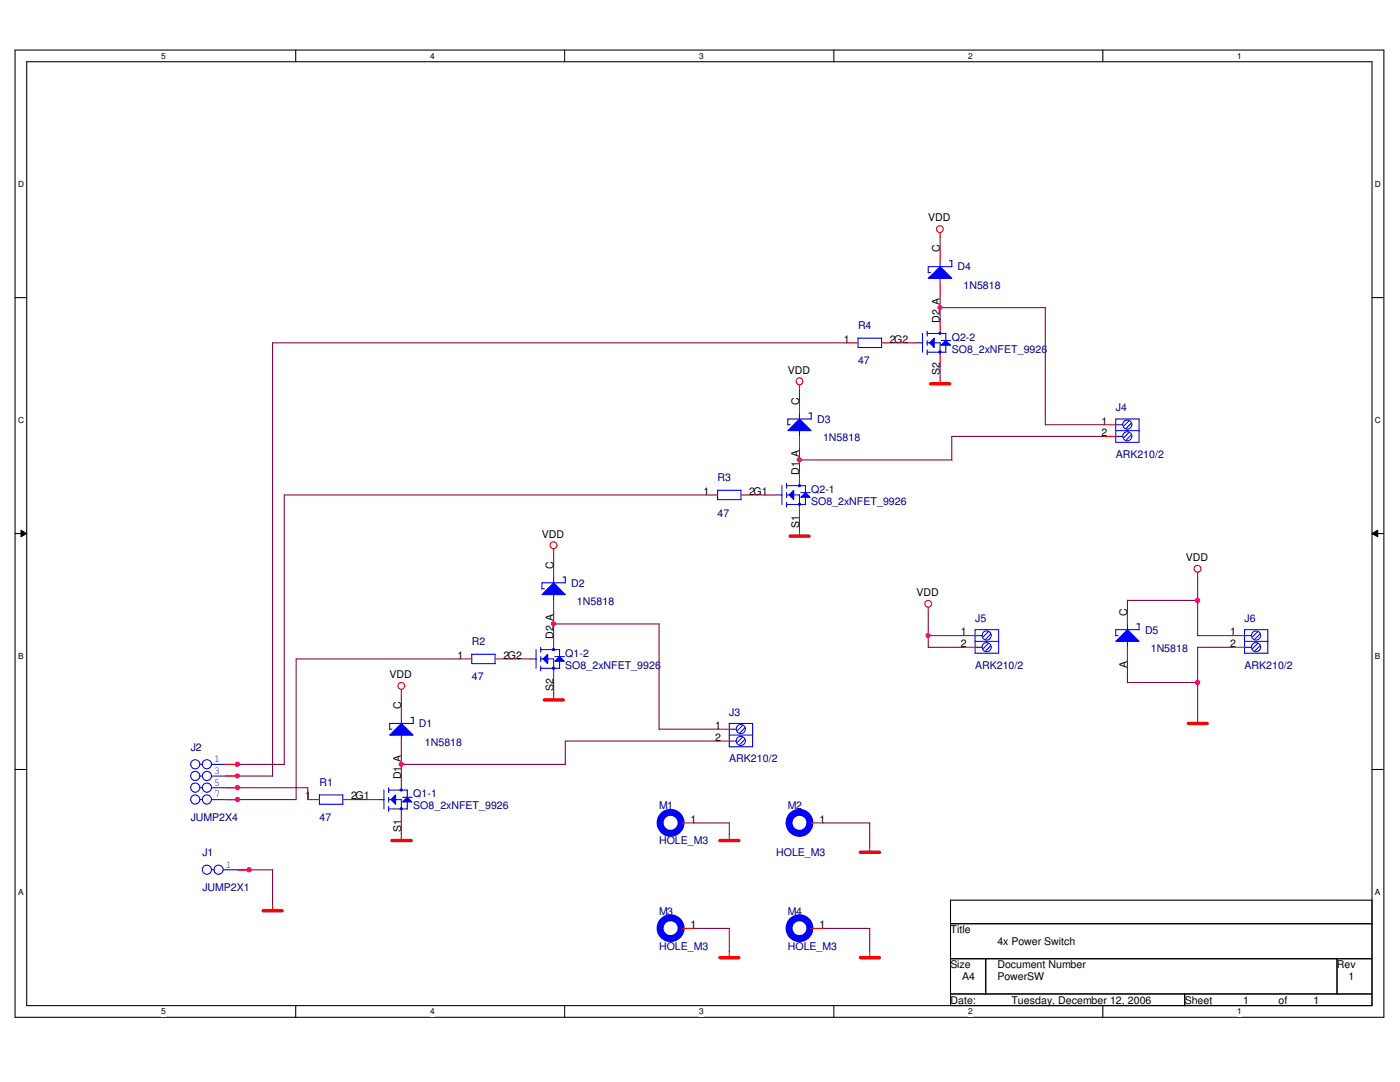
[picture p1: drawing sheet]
<svg xmlns="http://www.w3.org/2000/svg" width="279mm" height="216mm" viewBox="0 0 279 216" stroke-linecap="round" stroke-linejoin="round" font-family="sans-serif">
<path d="M3 10h273.2v193h-273.2zM5.3 12.3h268.5v188.4h-268.5z" fill="none" stroke="#000" stroke-width=".21"/>
<g fill="#fff">
<path d="M32.2 10.2h.9v1.9h-.9z"/>
<path d="M32.2 200.9h.9v1.9h-.9z"/>
</g>
<path d="M59 10v2.3M59 200.7v2.3" fill="none" stroke="#000" stroke-width=".21"/>
<g fill="#fff">
<path d="M85.9 10.2h.9v1.9h-.9z"/>
<path d="M85.9 200.9h.9v1.9h-.9z"/>
</g>
<path d="M112.7 10v2.3M112.7 200.7v2.3" fill="none" stroke="#000" stroke-width=".21"/>
<g fill="#fff">
<path d="M139.5 10.2h1v1.9h-1z"/>
<path d="M139.5 200.9h1v1.9h-1z"/>
</g>
<path d="M166.4 10v2.3M166.4 200.7v2.3" fill="none" stroke="#000" stroke-width=".21"/>
<g fill="#fff">
<path d="M193.3 10.2h.9v1.9h-.9z"/>
<path d="M193.3 200.9h.9v1.9h-.9z"/>
</g>
<path d="M220.1 10v2.3M220.1 200.7v2.3" fill="none" stroke="#000" stroke-width=".21"/>
<g fill="#fff">
<path d="M246.9 10.2h1v1.9h-1z"/>
<path d="M246.9 200.9h1v1.9h-1z"/>
<path d="M3.6 35.9h1.2v1.8h-1.2z"/>
<path d="M274.4 35.9h1.2v1.8h-1.2z"/>
<path d="M3.6 82.9h1.2v1.9h-1.2z"/>
<path d="M274.4 82.9h1.2v1.9h-1.2z"/>
</g>
<path d="M3 59.4h2.3M273.8 59.4h2.3" fill="none" stroke="#000" stroke-width=".21"/>
<g fill="#fff">
<path d="M3.6 130h1.1v1.9h-1.1z"/>
<path d="M274.4 130h1.1v1.9h-1.1z"/>
</g>
<path d="M3 106.5h2.3M273.8 106.5h2.3" fill="none" stroke="#000" stroke-width=".21"/>
<path d="M4.2 105.8l1.1 .7-1.1 .6zM273.8 106.5l1.2-.7v1.3z" fill="#000"/>
<path d="M4.2 105.8l1.1 .7-1.1 .6zM273.8 106.5l1.2-.7v1.3z" fill="none" stroke="#000" stroke-width=".2"/>
<g fill="#fff">
<path d="M3.6 177.1h1.1v1.8h-1.1z"/>
<path d="M274.4 177.1h1.1v1.8h-1.1z"/>
</g>
<path d="M3 153.5h2.3M273.8 153.5h2.3M189.7 179.6h84.1v21.1h-84.1zM189.7 184.3h84.1M189.7 191.3h84.1M189.7 198.3h84.1M196.7 191.3v7M236.4 198.3v2.4M266.8 191.3v7" fill="none" stroke="#000" stroke-width=".21"/>
<g fill="none" stroke="#f00" stroke-width=".21">
<path d="M187.6 46.4v1M159.6 76.8v1M187.6 75.4v1.2M110.5 109.5v.9M159.6 105.8v1.2M239 114.2v.9M80.1 137.5v1M110.5 138.5v1.2M185.3 121.2v.9M239 143.2v1.2M80.1 166.5v1.3M145.5 166.5v1.3"/>
<path d="M173.6 168.9v1.2M54.4 180.6v1.2M145.5 189.9v1.2M173.6 189.9v1.2"/>
<circle cx="187.6" cy="45.7" r=".68"/>
<circle cx="159.5" cy="76.1" r=".68"/>
<circle cx="110.5" cy="108.8" r=".69"/>
<circle cx="239" cy="113.5" r=".69"/>
<circle cx="80.1" cy="136.9" r=".68"/>
<circle cx="185.3" cy="120.5" r=".68"/>
</g>
<path d="M185.7 76.6h3.8M157.7 107h3.8M108.6 139.7h3.8M237.2 144.4h3.7M78.2 167.7h3.8M143.7 167.7h3.7M171.7 170.1h3.8M52.5 181.7h3.8M143.7 191.1h3.7M171.7 191.1h3.8" fill="none" stroke="#f00" stroke-width=".68"/>
<path d="M78 159.6l1-1v1.9z" fill="#00f"/>
<path d="M75.4 159.6h1.3M76.6 157.6v3.8M77.5 157.6h3.8M77.5 159.6h.5M77.6 157.2v1M77.6 159.1v1M78 159.6l1-1v1.9zM78.9 159.6h1.2v2.3M80.1 157.2v.5M77.6 161.4h3.7M77.6 161v.9" fill="none" stroke="#00f" stroke-width=".21"/>
<path d="M81.3 159.1l.9 .9h-1.9z" fill="#00f"/>
<path d="M80.3 159.1h2M81.3 159.1l.9 .9h-1.9zM81.3 157.6v3.8" fill="none" stroke="#00f" stroke-width=".21"/>
<path d="M79.9 157.5h.3v.3h-.3z" fill-rule="evenodd" fill="#00f"/>
<path d="M79.9 157.5h.3v.3h-.3z" fill="none" stroke="#00f" stroke-width=".21"/>
<path d="M79.9 161.2h.3v.3h-.3z" fill-rule="evenodd" fill="#00f"/>
<path d="M110.5 115.1v1.2M112.8 115.1v1.2M112.9 116.3h-4.7v1.2M79.9 161.2h.3v.3h-.3zM161.6 164.2h.3" fill="none" stroke="#00f" stroke-width=".21"/>
<path d="M73.1 159.6h2.3M80.1 154.9v2.3M80.1 161.9v2.3M161.9 164.2h2.4" fill="none" stroke="#f00" stroke-width=".21"/>
<circle cx="159.5" cy="164.2" r="2.09" fill="none" stroke="#00f" stroke-width="1.4"/>
<path d="M110.5 116.3l2.3 2.4h-4.6z" fill="#00f"/>
<path d="M108.1 117.5h.5M110.5 116.3l2.3 2.4h-4.6zM110.5 118.6v1.2M112.4 115.1h.5M225 124.5v1.1M227.3 124.5v1.1M227.4 125.6h-4.7v1.3" fill="none" stroke="#00f" stroke-width=".21"/>
<path d="M110.5 112.8v2.3M110.5 119.8v2.3" fill="none" stroke="#f00" stroke-width=".21"/>
<path d="M222.7 128l2.3-2.4 2.3 2.4z" fill="#00f"/>
<g fill="none" stroke="#00f" stroke-width=".21">
<path d="M222.6 84.8h1.5M222.6 87.1h1.5M222.7 83.6h4.6v4.7h-4.6zM222.7 85.9h4.7M225.3 84l-1 1M225.3 86.4l-1 .9M225.7 84.5l-1 1M225.7 86.8l-1 1M222.6 126.8h.5M222.7 128l2.3-2.4 2.3 2.4zM225 127.9v1.3M226.9 124.5h.5"/>
<path d="M135.9 185.3h.3"/>
<circle cx="225" cy="87.1" r=".91"/>
<circle cx="225" cy="84.7" r=".91"/>
</g>
<path d="M220.3 84.8h2.4M220.3 87.1h2.4M225 122.1v2.4M225 129.2v2.3M136.2 185.3h2.3" fill="none" stroke="#f00" stroke-width=".21"/>
<circle cx="133.8" cy="185.2" r="2.09" fill="none" stroke="#00f" stroke-width="1.4"/>
<path d="M108.4 131.5l.9-.9v1.8z" fill="#00f"/>
<path d="M105.8 131.5h1.2M107 129.6v3.7M107.9 129.6h3.8M107.9 131.5h.5M107.9 133.3h3.8M107.9 129.2v.9M107.9 131v1M107.9 132.9v1M108.4 131.5l.9-.9v1.8zM109.3 131.5h1.2v2.4M110.5 129.2v.5" fill="none" stroke="#00f" stroke-width=".21"/>
<path d="M111.7 131l.9 1h-1.9z" fill="#00f"/>
<path d="M110.7 131h1.9M111.7 131l.9 1h-1.9zM111.7 129.6v3.7" fill="none" stroke="#00f" stroke-width=".21"/>
<path d="M110.3 129.5h.3v.3h-.3z" fill-rule="evenodd" fill="#00f"/>
<path d="M110.3 129.5h.3v.3h-.3z" fill="none" stroke="#00f" stroke-width=".21"/>
<path d="M110.3 133.2h.3v.3h-.3z" fill-rule="evenodd" fill="#00f"/>
<g fill="none" stroke="#00f" stroke-width=".21">
<path d="M159.6 82.4v1.2M161.9 82.4v1.2h-4.7v1.2M110.3 133.2h.3v.3h-.3zM248.3 126.8h1.5M248.3 129.2h1.5M248.4 125.6h4.6v4.7h-4.6zM248.4 128h4.7M251 126.1l-1 .9M251 128.4l-1 1M251.5 126.5l-1.1 1M251.5 128.9l-1.1 1M63.7 158.6h4.7"/>
<path d="M63.8 158.6v1.9h4.7M68.4 158.6v1.9M145.5 145.5h1.4M145.5 147.9h1.4M145.5 144.4h4.7v4.6h-4.7zM145.5 146.7h4.7M148.2 144.8l-1 1M148.2 147.1l-1 1M148.6 145.2l-.9 1M148.6 147.6l-.9 .9M42.2 173.6h.5M44.5 173.6h2.9"/>
<path d="M161.6 185.3h.3"/>
<circle cx="250.7" cy="129.1" r=".91"/>
<circle cx="250.7" cy="126.8" r=".91"/>
<circle cx="147.8" cy="145.5" r=".91"/>
<circle cx="147.8" cy="147.8" r=".91"/>
<circle cx="41.3" cy="173.5" r=".91"/>
<circle cx="43.6" cy="173.5" r=".91"/>
</g>
<path d="M103.5 131.5h2.3M110.5 126.8v2.4M110.5 133.8v2.4M246 126.8h2.4M246 129.2h2.4M61.4 159.6h2.4M68.4 159.6h2.4M143.2 145.5h2.3M143.2 147.9h2.3M47.4 173.6h2.3M161.9 185.3h2.4" fill="none" stroke="#f00" stroke-width=".21"/>
<circle cx="159.5" cy="185.2" r="2.08" fill="none" stroke="#00f" stroke-width="1.4"/>
<path d="M157.2 85.9l2.4-2.3 2.3 2.3z" fill="#00f"/>
<g fill="none" stroke="#00f" stroke-width=".21">
<path d="M157.2 84.8h.5M157.2 85.9l2.4-2.3 2.3 2.3zM159.6 85.9v1.2M161.4 82.4h.5M94.1 130.6h4.7M94.1 130.5v1.9h4.7M98.8 130.5v1.9M194.6 126.8h1.4M194.6 129.2h1.4M194.6 125.6h4.7v4.7h-4.7zM194.6 128h4.7M197.2 126.1l-.9 .9"/>
<path d="M197.2 128.4l-.9 1M197.7 126.5l-1 1M197.7 128.9l-1 1"/>
<circle cx="196.9" cy="129.1" r=".91"/>
<circle cx="196.9" cy="126.8" r=".91"/>
</g>
<path d="M159.6 80.1v2.3M159.6 87.1v2.4M91.8 131.5h2.3M98.8 131.5h2.3M192.3 126.8h2.3M192.3 129.2h2.3" fill="none" stroke="#f00" stroke-width=".21"/>
<path d="M157.5 98.8l.9-1v1.9z" fill="#00f"/>
<path d="M154.9 98.8h1.2M156 96.9v3.8M156.9 96.9h3.8M156.9 98.8h.6M157 96.4v1M157 98.3v1M157.5 98.8l.9-1v1.9zM158.4 98.8h1.2v2.4M159.6 96.4v.5M157 100.7h3.8M157 100.2v1" fill="none" stroke="#00f" stroke-width=".21"/>
<path d="M160.7 98.3l1 .9h-1.9z" fill="#00f"/>
<path d="M159.8 98.3h1.9M160.7 98.3l1 .9h-1.9zM160.7 96.9v3.8" fill="none" stroke="#00f" stroke-width=".21"/>
<path d="M159.4 96.7h.3v.3h-.3z" fill-rule="evenodd" fill="#00f"/>
<path d="M159.4 96.7h.3v.3h-.3z" fill="none" stroke="#00f" stroke-width=".21"/>
<path d="M159.4 100.5h.3v.3h-.3z" fill-rule="evenodd" fill="#00f"/>
<g fill="none" stroke="#00f" stroke-width=".21">
<path d="M143.2 97.8h4.7M143.2 97.8v1.9h4.7M147.9 97.8v1.9M159.4 100.5h.3v.3h-.3zM39.9 152.5h.5M39.9 154.9h.5M39.9 157.2h.5M39.9 159.6h.5M42.2 152.5h2.8M42.2 154.9h2.8M42.2 157.2h2.8M42.2 159.6h2.8"/>
<path d="M80.1 143.1v1.3M82.5 143.1v1.3M82.5 144.4h-4.7v1.1"/>
<circle cx="39" cy="152.5" r=".91"/>
<circle cx="39" cy="159.5" r=".91"/>
<circle cx="39" cy="157.2" r=".91"/>
<circle cx="39" cy="154.8" r=".91"/>
<circle cx="41.3" cy="152.5" r=".91"/>
<circle cx="41.3" cy="159.5" r=".91"/>
<circle cx="41.3" cy="154.8" r=".91"/>
<circle cx="41.3" cy="157.2" r=".91"/>
</g>
<path d="M140.9 98.8h2.3M147.9 98.8h2.3M152.6 98.8h2.3M159.6 94.1v2.3M159.6 101.1v2.4M45 152.5h2.4M45 154.9h2.4M45 157.2h2.4M45 159.6h2.4" fill="none" stroke="#f00" stroke-width=".21"/>
<path d="M77.8 146.7l2.3-2.3 2.4 2.3z" fill="#00f"/>
<path d="M187.6 52v1.2M189.9 52v1.2M190 53.2h-4.7v1.2M77.7 145.5h.5M77.8 146.7l2.3-2.3 2.4 2.3zM80.1 146.6v1.3M82 143.2h.5" fill="none" stroke="#00f" stroke-width=".21"/>
<path d="M80.1 140.8v2.4M80.1 147.9v2.3" fill="none" stroke="#f00" stroke-width=".21"/>
<path d="M185.3 55.5l2.3-2.3 2.3 2.3z" fill="#00f"/>
<path d="M185.2 54.4h.5M185.3 55.5l2.3-2.3 2.3 2.3zM187.6 55.5v1.2M189.5 52h.5M135.9 164.2h.3" fill="none" stroke="#00f" stroke-width=".21"/>
<path d="M187.6 49.7v2.3M187.6 56.7v2.4M136.2 164.2h2.3" fill="none" stroke="#f00" stroke-width=".21"/>
<circle cx="133.8" cy="164.2" r="2.1" fill="none" stroke="#00f" stroke-width="1.4"/>
<path d="M185.5 68.4l.9-.9v1.8z" fill="#00f"/>
<path d="M182.9 68.4h1.2M184.1 66.5v3.8M185 66.5h3.8M185 68.4h.5M185 70.3h3.8M185 66.1v1M185 67.9v1M185 69.8v1M185.5 68.4l.9-.9v1.8zM186.4 68.4h1.2v2.4M187.6 66.1v.5" fill="none" stroke="#00f" stroke-width=".21"/>
<path d="M188.8 67.9l.9 1h-1.9z" fill="#00f"/>
<path d="M187.8 67.9h1.9M188.8 67.9l.9 1h-1.9zM188.8 66.5v3.8" fill="none" stroke="#00f" stroke-width=".21"/>
<path d="M187.4 66.4h.3v.2h-.3z" fill-rule="evenodd" fill="#00f"/>
<path d="M187.4 66.4h.3v.2h-.3z" fill="none" stroke="#00f" stroke-width=".21"/>
<path d="M187.4 70.1h.3v.3h-.3z" fill-rule="evenodd" fill="#00f"/>
<path d="M171.2 67.5h4.7v1.8M171.2 67.4v1.9h4.8M187.4 70.1h.3v.3h-.3z" fill="none" stroke="#00f" stroke-width=".21"/>
<path d="M168.9 68.4h2.3M175.9 68.4h2.4M180.6 68.4h2.3M187.6 63.7v2.4M187.6 70.7v2.4" fill="none" stroke="#f00" stroke-width=".21"/>
<g fill="none" stroke="#800040" stroke-width=".21">
<path d="M187.6 47.4v2.3M187.6 59.1v4.7M159.6 77.8v2.3M169 68.4h-114.6v86.5M178.3 68.4h2.3M187.6 73.1v2.3M187.6 61.4h21.1M208.6 61.4v23.4M140.9 98.8h-84.2v53.8M150.2 98.8h2.4M159.6 89.5v4.6M159.6 91.8h30.4"/>
<path d="M208.6 84.8h11.7M220.3 87.1h-30.4v4.7M110.5 110.4v2.5M159.6 103.5v2.3M225 119.8h14.1M225 119.8v2.3M239 115.1v11.8M80.1 138.5v2.4M91.8 131.5h-32.7v28.1M101.1 131.5h2.4M110.5 122.1v4.8M110.5 136.2v2.4"/>
<path d="M110.5 124.5h21.1M131.5 124.5v21M185.3 129.2h7M185.3 126.8h7M185.3 122.1v7.1M225 131.5v4.7h14.1M239 126.8h7.1M246.1 129.2h-7.1v14M47.4 159.6h11.7M47.4 154.9h7M47.4 157.2l14-.1v2.5M47.4 152.5h9.4"/>
<path d="M70.8 159.6h2.4M80.1 150.2v4.7M80.1 152.5h32.8M131.5 145.5h11.8M143.3 147.9h-30.5v4.7M49.7 173.6h4.7M54.4 173.6v7M80.1 164.2v2.4M138.5 164.2h7.1M145.5 164.2v2.4M164.3 164.2h9.3M173.6 164.2v4.7"/>
<path d="M138.5 185.3h7.1M145.5 185.3v4.6M164.3 185.3h9.3M173.6 185.3v4.6"/>
</g>
<circle cx="49.7" cy="173.5" r=".45" fill="#f0f"/>
<circle cx="49.7" cy="173.5" r=".45" fill="none" stroke="#f0f" stroke-width=".21"/>
<circle cx="187.6" cy="61.4" r=".45" fill="#f0f"/>
<circle cx="187.6" cy="61.4" r=".45" fill="none" stroke="#f0f" stroke-width=".21"/>
<circle cx="110.5" cy="124.5" r=".45" fill="#f0f"/>
<circle cx="110.5" cy="124.5" r=".45" fill="none" stroke="#f0f" stroke-width=".21"/>
<circle cx="80.1" cy="152.5" r=".45" fill="#f0f"/>
<circle cx="80.1" cy="152.5" r=".45" fill="none" stroke="#f0f" stroke-width=".21"/>
<circle cx="159.5" cy="91.8" r=".45" fill="#f0f"/>
<circle cx="159.5" cy="91.8" r=".45" fill="none" stroke="#f0f" stroke-width=".21"/>
<circle cx="185.2" cy="126.8" r=".45" fill="#f0f"/>
<circle cx="185.2" cy="126.8" r=".45" fill="none" stroke="#f0f" stroke-width=".21"/>
<circle cx="239" cy="136.2" r=".45" fill="#f0f"/>
<circle cx="239" cy="136.2" r=".45" fill="none" stroke="#f0f" stroke-width=".21"/>
<circle cx="239" cy="119.8" r=".45" fill="#f0f"/>
<circle cx="239" cy="119.8" r=".45" fill="none" stroke="#f0f" stroke-width=".21"/>
<circle cx="47.4" cy="154.8" r=".45" fill="#f0f"/>
<circle cx="47.4" cy="154.8" r=".45" fill="none" stroke="#f0f" stroke-width=".21"/>
<circle cx="47.4" cy="152.5" r=".45" fill="#f0f"/>
<circle cx="47.4" cy="152.5" r=".45" fill="none" stroke="#f0f" stroke-width=".21"/>
<circle cx="47.4" cy="157.2" r=".45" fill="#f0f"/>
<circle cx="47.4" cy="157.2" r=".45" fill="none" stroke="#f0f" stroke-width=".21"/>
<circle cx="47.4" cy="159.5" r=".45" fill="#f0f"/>
<circle cx="47.4" cy="159.5" r=".45" fill="none" stroke="#f0f" stroke-width=".21"/>
<g font-size="2.1">
<text x="185.3" y="44.2">VDD</text>
<text x="187.6" y="50.4" transform="rotate(-90 187.6 50.4)">C</text>
<text x="187.6" y="64.4" transform="rotate(-90 187.6 64.4)">D2 A</text>
<text x="168.4" y="68.4">1</text>
<text x="177.6" y="68.4">2G2</text>
<text x="157.2" y="74.5">VDD</text>
<text x="187.6" y="74.9" transform="rotate(-90 187.6 74.9)">S2</text>
<text x="159.5" y="80.8" transform="rotate(-90 159.5 80.8)">C</text>
<text x="219.8" y="84.7">1</text>
<text x="219.8" y="87">2</text>
<text x="159.5" y="94.8" transform="rotate(-90 159.5 94.8)">D1 A</text>
<text x="140.4" y="98.7">1</text>
<text x="149.5" y="98.7">2G1</text>
<text x="108.2" y="107.3">VDD</text>
<text x="159.5" y="105.3" transform="rotate(-90 159.5 105.3)">S1</text>
<text x="110.4" y="113.5" transform="rotate(-90 110.4 113.5)">C</text>
<text x="236.7" y="111.9">VDD</text>
<text x="182.9" y="119">VDD</text>
<text x="225" y="122.9" transform="rotate(-90 225 122.9)">C</text>
<text x="91.3" y="131.4">1</text>
<text x="100.5" y="131.4">2G2</text>
<text x="110.4" y="127.5" transform="rotate(-90 110.4 127.5)">D2 A</text>
<text x="191.8" y="126.8">1</text>
<text x="191.8" y="129.1">2</text>
<text x="245.5" y="126.8">1</text>
<text x="245.5" y="129.1">2</text>
<text x="77.8" y="135.3">VDD</text>
<text x="110.4" y="138" transform="rotate(-90 110.4 138)">S2</text>
<text x="225" y="133.3" transform="rotate(-90 225 133.3)">A</text>
<text x="80.1" y="141.5" transform="rotate(-90 80.1 141.5)">C</text>
<text x="142.7" y="145.5">1</text>
<text x="142.7" y="147.8">2</text>
<text x="80.1" y="155.5" transform="rotate(-90 80.1 155.5)">D1 A</text>
<text x="60.9" y="159.5">1</text>
<text x="70.1" y="159.5">2G1</text>
<text x="80.1" y="166" transform="rotate(-90 80.1 166)">S1</text>
<text x="137.8" y="164.2">1</text>
<text x="163.5" y="164.2">1</text>
<text x="137.8" y="185.2">1</text>
<text x="163.5" y="185.2">1</text>
<text x="189.7" y="186.3">Title</text>
<text x="199.1" y="188.6">4x Power Switch</text>
<text x="189.7" y="193.3">Size</text>
<text x="192" y="195.6">A4</text>
<text x="199.1" y="193.3">Document Number</text>
<text x="199.1" y="195.6">PowerSW</text>
<text x="266.8" y="193.3">Rev</text>
<text x="269.2" y="195.6">1</text>
<text x="189.7" y="200.3">Date:</text>
<text x="201.8" y="200.3">Tuesday, December 12, 2006</text>
<text x="236.4" y="200.3">Sheet</text>
<text x="248.1" y="200.3">1</text>
<text x="255.1" y="200.3">of</text>
<text x="262.1" y="200.3">1</text>
</g>
<g font-size="2.1" fill="#000080">
<text x="191.1" y="54">D4</text>
<text x="192.3" y="57.7">1N5818</text>
<text x="171.2" y="65.7">R4</text>
<text x="189.9" y="68">Q2-2</text>
<text x="189.9" y="70.4">SO8_2xNFET_9926</text>
<text x="171.2" y="72.7">47</text>
<text x="222.7" y="82">J4</text>
<text x="163.1" y="84.4">D3</text>
<text x="164.3" y="88.1">1N5818</text>
<text x="222.7" y="91.4">ARK210/2</text>
<text x="143.2" y="96.1">R3</text>
<text x="161.9" y="98.4">Q2-1</text>
<text x="161.9" y="100.7">SO8_2xNFET_9926</text>
<text x="143.2" y="103.1">47</text>
<text x="114" y="117.1">D2</text>
<text x="115.1" y="120.8">1N5818</text>
<text x="194.6" y="124.1">J5</text>
<text x="248.4" y="124.1">J6</text>
<text x="94.1" y="128.8">R2</text>
<text x="112.8" y="131.1">Q1-2</text>
<text x="228.5" y="126.4">D5</text>
<text x="229.7" y="130.2">1N5818</text>
<text x="94.1" y="135.8">47</text>
<text x="112.8" y="133.4">SO8_2xNFET_9926</text>
<text x="194.6" y="133.4">ARK210/2</text>
<text x="248.4" y="133.4">ARK210/2</text>
<text x="145.5" y="142.8">J3</text>
<text x="38.1" y="149.8">J2</text>
<text x="83.6" y="145.1">D1</text>
<text x="84.8" y="148.9">1N5818</text>
<text x="145.5" y="152.1">ARK210/2</text>
<text x="63.8" y="156.8">R1</text>
<text x="82.5" y="159.1">Q1-1</text>
<text x="82.5" y="161.5">SO8_2xNFET_9926</text>
<text x="131.5" y="161.5">M1</text>
<text x="157.2" y="161.5">M2</text>
<text x="38.1" y="163.8">JUMP2X4</text>
<text x="63.8" y="163.8">47</text>
<text x="40.4" y="170.8">J1</text>
<text x="131.5" y="168.5">HOLE_M3</text>
<text x="154.9" y="170.8">HOLE_M3</text>
<text x="40.4" y="177.8">JUMP2X1</text>
<text x="131.5" y="182.5">M3</text>
<text x="157.2" y="182.5">M4</text>
<text x="131.5" y="189.5">HOLE_M3</text>
<text x="157.2" y="189.5">HOLE_M3</text>
</g>
<g font-size="2.1" fill="#00f">
<text x="42.7" y="152.1">1</text>
<text x="42.7" y="154.4">3</text>
<text x="42.7" y="156.8">5</text>
<text x="42.7" y="159.1">7</text>
<text x="45" y="173.1">1</text>
</g>
<g font-size="1.7">
<text x="32.2" y="11.7">5</text>
<text x="85.9" y="11.7">4</text>
<text x="139.5" y="11.7">3</text>
<text x="193.3" y="11.7">2</text>
<text x="246.9" y="11.7">1</text>
<text x="3.6" y="37.3">D</text>
<text x="274.4" y="37.3">D</text>
<text x="3.6" y="84.4">C</text>
<text x="274.4" y="84.4">C</text>
<text x="3.6" y="131.5">B</text>
<text x="274.4" y="131.5">B</text>
<text x="3.6" y="178.6">A</text>
<text x="274.4" y="178.6">A</text>
<text x="32.2" y="202.4">5</text>
<text x="85.9" y="202.4">4</text>
<text x="139.5" y="202.4">3</text>
<text x="193.3" y="202.4">2</text>
<text x="246.9" y="202.4">1</text>
</g>
</svg>
